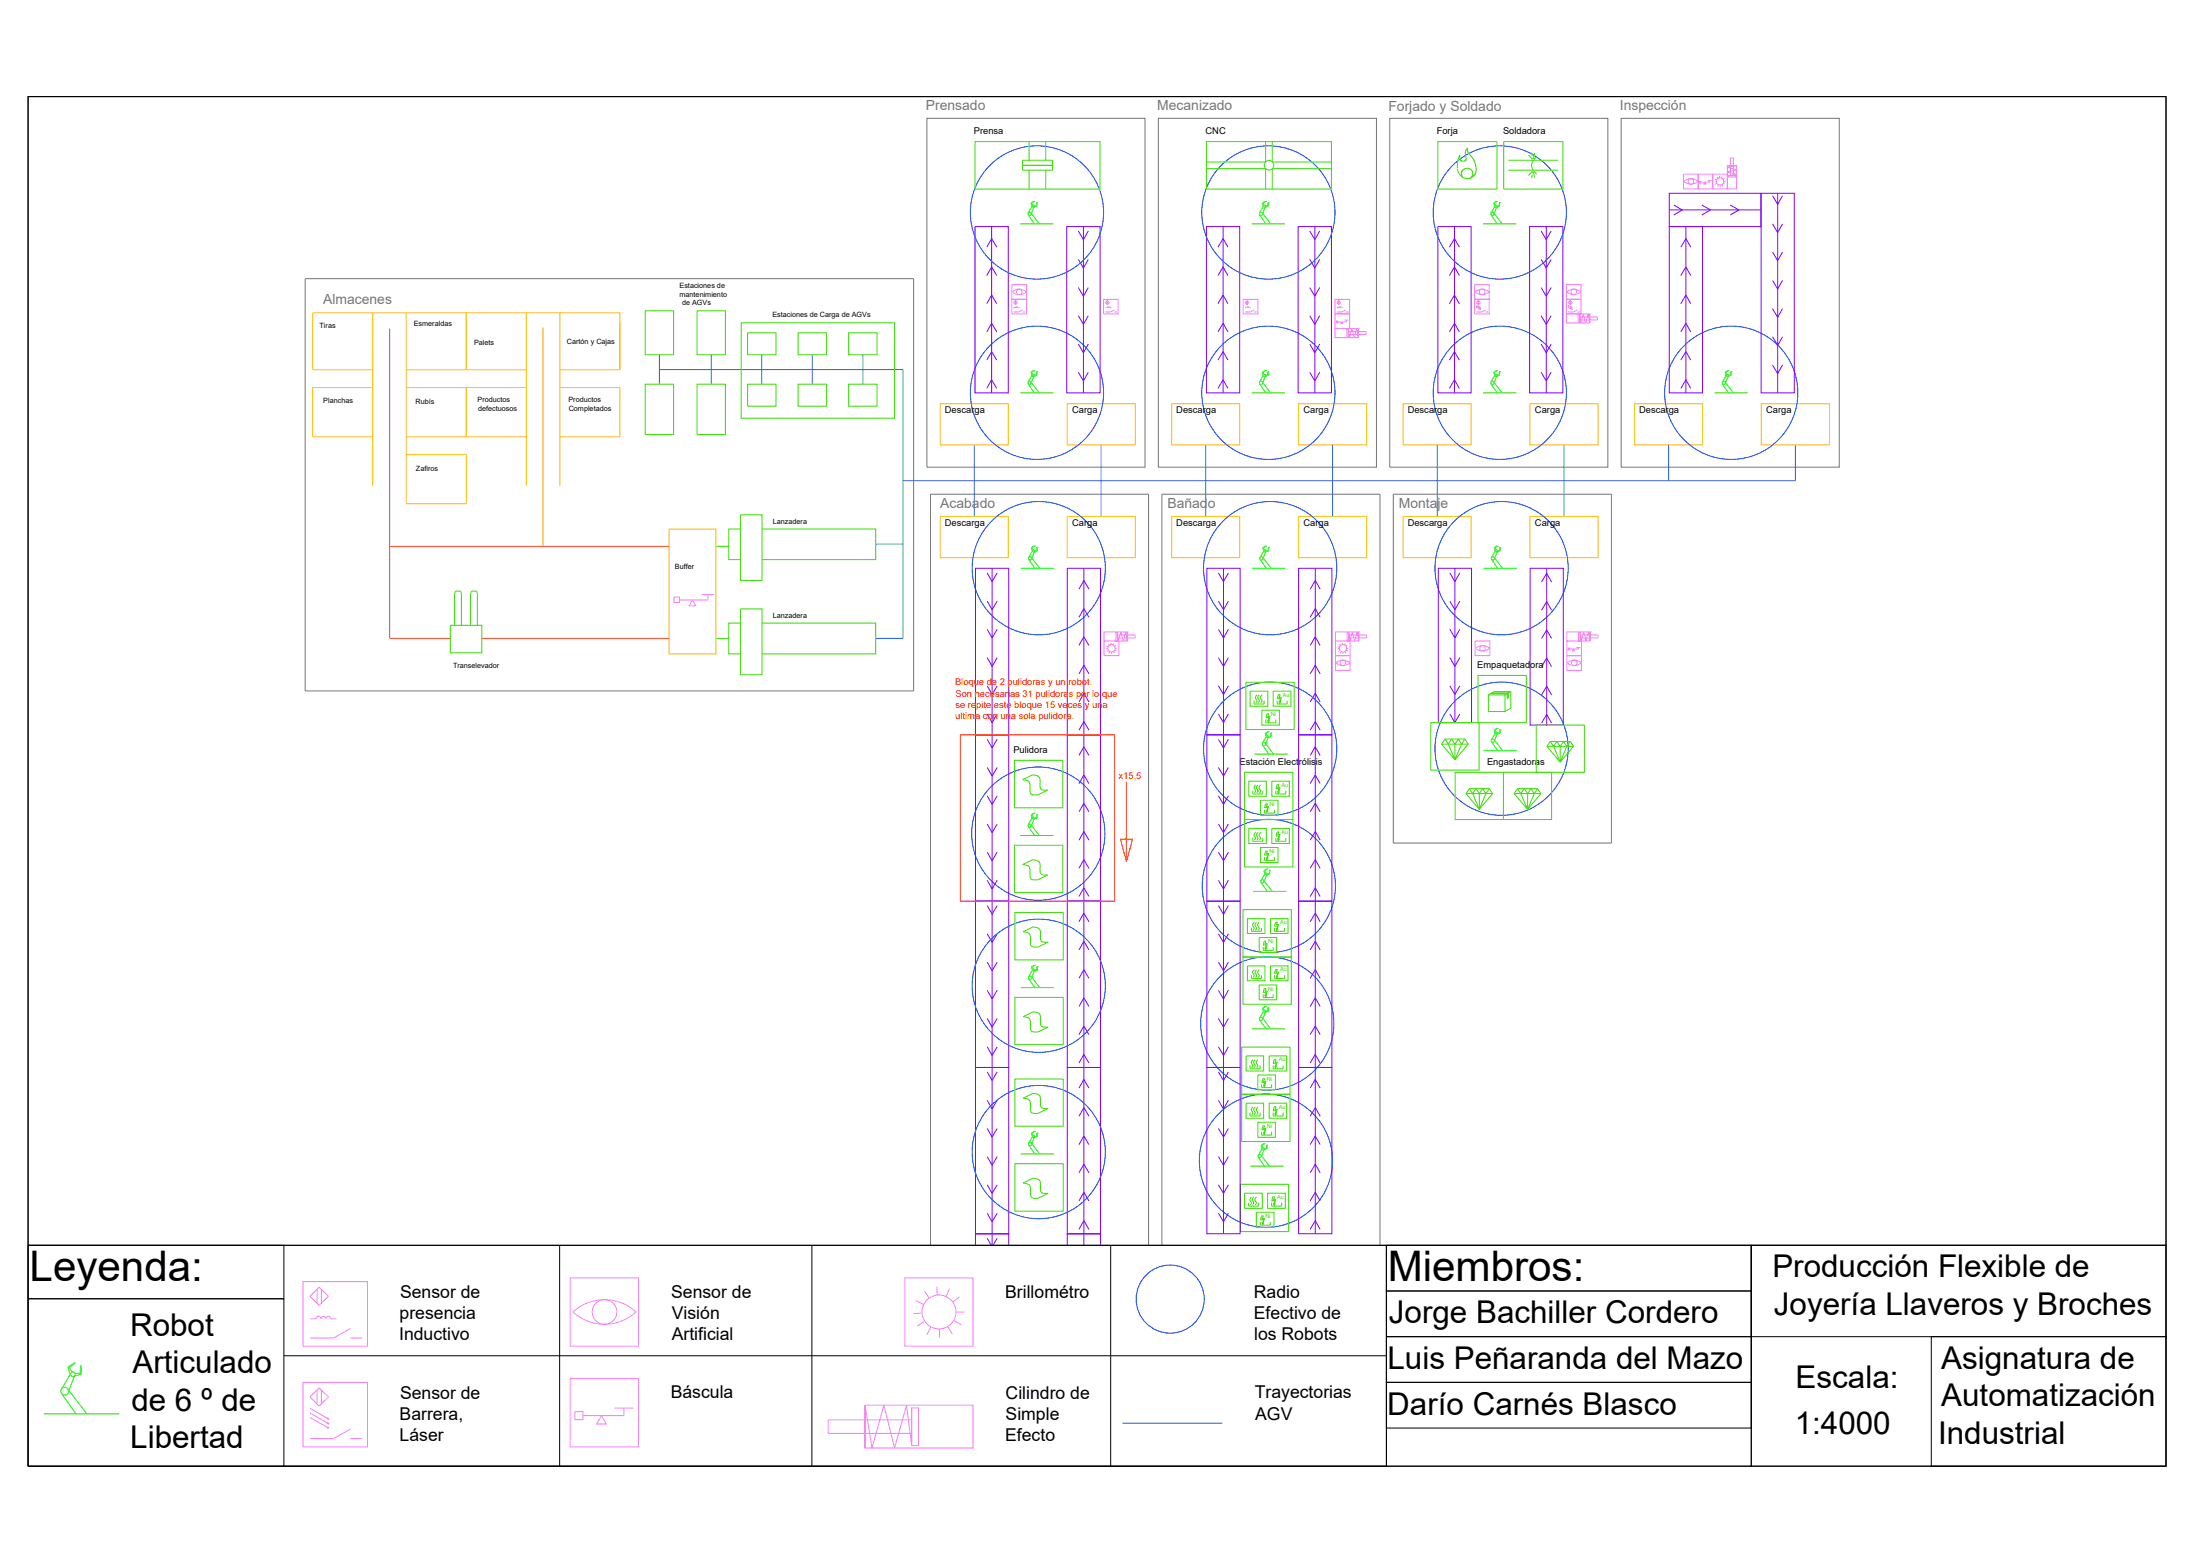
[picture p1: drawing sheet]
<svg xmlns="http://www.w3.org/2000/svg" width="420mm" height="297mm" viewBox="0 0 420 297" stroke-linecap="round" stroke-linejoin="round" font-family="sans-serif">
<!-- layer: Almacenaje -->
<g fill="none" stroke="#ffbf00" stroke-width=".19">
<path d="M71.2 59.7v33M77.6 59.7v36.5h11.5v-9.4h-11.5M100.5 59.7h6.4v14.3M106.9 59.7h11.5v10.9M71.2 70.6h-11.5v-10.9h29.4v10.9v-10.9h11.4v14.3M71.2 74h-11.5v9.4h11.5M77.6 70.6h22.9M77.6 74h22.9M89.1 74v9.4M100.5 74v18.7M106.9 70.6h11.5M106.9 74h11.5v9.4h-11.5"/>
<path d="M106.9 74v18.7M118.4 61.7v8.9M179.6 77.1h13v7.8h-13zM203.8 77.1h13v7.8h-13zM223.8 77.1h13v7.8h-13zM248 77.1h13v7.8h-13zM268 77.1h13v7.8h-13zM292.2 77.1h13v7.8h-13zM312.2 77.1h12.9v7.8h-12.9zM336.4 77.1h13v7.8h-13zM77.6 83.4h22.9M179.6 98.6h13v7.9h-13z"/>
<path d="M203.8 98.6h13v7.9h-13zM223.8 98.6h13v7.9h-13zM248 98.6h13v7.9h-13zM268 98.6h13v7.9h-13zM292.2 98.6h13v7.9h-13zM127.8 101h8.9v23.8h-8.9z"/>
</g>
<!-- layer: TrayTRANS -->
<path d="M74.4 62.7v59.2h11.6M103.7 62.5v41.8M74.4 104.3h53.4M92 121.9h35.8" fill="none" stroke="#ff3f00" stroke-width=".19"/>
<!-- layer: Maquina -->
<g fill="none" stroke="#37dd00" stroke-width=".19">
<path d="M186.2 27h23.9v9.1h-23.9zM195.3 31.6h5.7M195.3 30.6h5.7v1.9h-5.7zM196.5 27v3.6M196.5 32.5v3.6M199.7 27v3.6M199.7 32.5v3.6M230.4 27h23.9v9.1h-23.9zM230.4 32.2h11.3v3.9M241.7 27v3.9h-11.3M243 27v3.9h11.3M254.3 32.2h-11.3v3.9"/>
<path d="M274.6 27h11.3v9.1h-11.3zM278.3 32.2v-.5a4 4 0 0 1 .5-2.1v.3a.64 .64 0 0 0 .4 .8 .64 .64 0 0 0 .8-.5l-.1-.5a1.31 1.31 0 0 1 .4-1.5v.7l1.2 1.6 .4 1.7-.1 1-.4 .4-.7 .5M278.4 32.2a1.93 1.93 0 0 0 1 1.6M279.3 32.6l.7-.5 .8 .2 .4 .6v.7a1.25 1.25 0 0 1-1.9 .3l-.2-.7zM287.2 27h11.3v9.1h-11.3zM288.1 30.6h9.5M288.1 32.5h9.5M291.9 29.6l.7 .7M292.5 29.1l.1 .7M292.6 32.8l-.7 .7M292.6 33.3l-.1 .7M292.7 30.1l.1 .4"/>
<path d="M292.8 32.7l-.1 .3M292.8 30.6l-.3 .7v.4l.3 .8M292.8 32.8l.3 1.1M293 32.7l.5 .6M293.1 29.2l-.3 1.2M293.5 29.9l-.5 .5M123.2 59.3h5.4v8.4h-5.4zM133.1 59.3h5.4v8.4h-5.4zM123.2 73.3h5.4v9.7h-5.4zM133.1 73.3h5.4v9.7h-5.4zM141.5 61.6h29.3v18.2h-29.3zM142.8 63.5h5.4v4.2h-5.4z"/>
<path d="M142.8 73.3h5.4v4.2h-5.4zM152.4 63.5h5.4v4.2h-5.4zM152.4 73.3h5.4v4.2h-5.4zM162.1 63.5h5.4v4.2h-5.4zM162.1 73.3h5.4v4.2h-5.4zM141.4 98.3h4.1v12.5h-4.1zM86 119.4h6v5.2h-6zM86.8 119.4v-6.1l.2-.5h1l.1 .5v6.1M89.9 119.4v-6.1l.2-.5h.9l.2 .5v6.1M136.7 104.3h2.5M141.4 101h-2.2v5.8h2.2M141.4 118.9h-2.2v5.9h2.2"/>
<path d="M141.4 116.2h4.1v12.6h-4.1zM145.5 101h21.7v5.8h-21.7M145.5 118.9h21.7v5.9h-21.7M136.7 121.9h2.5M237.9 130.2h9.3v9.1h-9.3zM238.7 131.9h3.4v2.9h-3.4zM239.5 133.8v.6h1.9v-.6M240.1 132.7a.62 .62 0 0 0 0 1l-.3 .4M240.5 132.7a.65 .65 0 0 0 0 1.1l-.2 .3M241 135.6h3.3v2.8h-3.3zM241 132.7a.65 .65 0 0 0 0 1.1l-.2 .3M241.8 137.4v.6h1.9v-.6"/>
<path d="M242 136.3h.3l-.2 .5 .5-.1-.3 1 .1-.1-.2 .3-.1-.4 .1 .1 .1-.7-.5 .1zM243.1 131.9h3.4v2.9h-3.4zM243.9 133.8v.6h1.9v-.6M244.1 132.6h.4l-.3 .6 .5-.1-.2 .9 .1-.1-.2 .4-.1-.5 .1 .2 .1-.7-.5 .1zM273.2 138h9.3v9h-9.3zM282.3 128.9h9.2v9.1h-9.2zM284.3 132.7h3.1v3.1h-3.1zM284.9 132.3h3.2v1l-.2 .1v-1h-3.2M288.5 132v3.2l-1.1 .6M288.5 132l-1.1 .7M288.5 132h-3.1l-1.1 .7M293.4 138.4h9.2v9h-9.2z"/>
<path d="M193.7 145.1h9.3v9.1h-9.3zM195.3 148.8l2-.9a1.26 1.26 0 0 1 1.3 .8l.1 .4a1.45 1.45 0 0 0 .3 1.7h1.1l-1.9 1a1.29 1.29 0 0 1-1.4-.3l-.1-.7a1.78 1.78 0 0 0-.3-1.7zM237.7 147.4h9.2v9h-9.2zM237.7 156.4h9.2v9.1h-9.2zM238.5 149.1h3.3v2.9h-3.3zM238.5 158.1h3.3v2.9h-3.3zM239.3 150.9v.7h1.9v-.7M239.3 160v.6h1.9v-.6M239.8 149.8a.62 .62 0 0 0 0 1.1l-.2 .4M239.8 158.9a.7 .7 0 0 0 0 1.1l-.2 .3M240.3 149.8l-.2 .1a.78 .78 0 0 0 .2 1.1l-.3 .3M240.3 158.9a.65 .65 0 0 0 0 1.1l-.3 .3"/>
<path d="M240.7 152.8h3.4v2.8h-3.4zM240.8 149.8l-.1 .1a.68 .68 0 0 0 .1 1.1l-.3 .3M240.8 158.9a.65 .65 0 0 0 0 1.1l-.3 .3M241.5 154.6v.6h1.9v-.6M241.7 153.4h.3l-.2 .6 .5-.1-.3 .9h.2l-.3 .3-.1-.4 .2 .1 .1-.7-.6 .1zM242.9 149.1h3.3v2.9h-3.3zM242.9 158.1h3.3v2.9h-3.3zM243.7 150.9v.7h1.9v-.7M243.7 160v.6h1.9v-.6M243.9 149.8h.3l-.2 .6 .5-.1-.3 .9h.1l-.2 .3-.1-.5 .1 .2 .1-.7-.5 .1zM243.9 158.8h.3l-.2 .6 .5-.1-.3 1 .1-.1-.2 .3-.1-.5 .1 .2 .1-.7-.5 .1zM275.3 142.1l2.6 2.9"/>
<path d="M275.3 142.1h5.1M276 141.1l.6 1M276 141.1l-.7 1M276 141.1h3.8M276.6 142.1l1.3 2.9M276.6 142.1l.6-1 .7 1M277.9 142.1v2.9M277.9 142.1l.6-1 .6 1M277.9 147.4h9.2v9h-9.2zM279.1 142.1l-1.2 2.9M279.8 141.1l.6 1M279.8 141.1l-.7 1"/>
<path d="M280 151.5h5.1M280 151.5l2.5 3M280.4 142.1l-2.5 2.9M280.6 150.6h3.8M280.6 150.6l.6 .9M280.6 150.6l-.6 .9M281.2 151.5l1.3 3M281.2 151.5l.7-.9 .6 .9M282.5 151.5v3M282.5 151.5l.7-.9 .6 .9M283.8 151.5l-1.3 3M284.4 150.6l.7 .9"/>
<path d="M284.4 150.6l-.6 .9M285.1 151.5l-2.6 3M287.1 147.4h9.2v9h-9.2zM289.2 151.5l2.5 3M289.2 151.5h5.1M289.8 150.6l.6 .9M289.8 150.6l-.6 .9M289.8 150.6h3.9M290.4 151.5l1.3 3M290.4 151.5l.7-.9 .6 .9M291.7 151.5v3M291.7 151.5l.7-.9 .6 .9"/>
<path d="M293 151.5l-1.3 3M293.7 150.6l.6 .9M293.7 150.6l-.7 .9M294.3 151.5l-2.6 3M295.4 142.5l2.6 3M295.4 142.5h5.1M296.1 141.5l.6 1M296.1 141.5l-.7 1M296.1 141.5h3.8M296.7 142.5l1.3 3M296.7 142.5l.6-1 .7 1M298 142.5v3"/>
<path d="M298 142.5l.6-1 .6 1M299.2 142.5l-1.2 3M299.9 141.5l.6 1M299.9 141.5l-.7 1M300.5 142.5l-2.5 3M193.7 161.4h9.3v9h-9.3zM193.8 174.2h9.3v9h-9.3zM195.3 165l2-.9a1.15 1.15 0 0 1 1.4 1.3 1.68 1.68 0 0 0 .3 1.5l1.1 .1-1.9 1a1.3 1.3 0 0 1-1.4-.4l-.1-.6a1.69 1.69 0 0 0-.4-1.7zM195.4 177.9l1.9-1a1.22 1.22 0 0 1 1.4 1v.3a1.44 1.44 0 0 0 .3 1.6l1.2 .1-2 .9a1.09 1.09 0 0 1-1.4-.5v-.4a2.03 2.03 0 0 0-.3-1.7zM237.4 173.6h9.2v9.1h-9.2zM238.2 175.4h3.4v2.8h-3.4zM239 177.2v.6h1.9v-.6"/>
<path d="M239.6 176.1a.7 .7 0 0 0 0 1.1l-.3 .4M240 176.1a.62 .62 0 0 0 0 1l-.2 .5M240.5 179h3.3v2.8h-3.3zM240.5 176.1a.62 .62 0 0 0 0 1l-.2 .5M240.7 161.8h3.4v2.9h-3.4zM241.5 179.6h.3l-.2 .6 .4-.1-.2 1 .1-.1-.2 .3-.1-.4 .1 .1 .1-.7-.6 .2zM241.5 163.6v.6h1.9v-.6M241.7 162.5h.3l-.2 .5 .5-.1-.3 1 .2-.1-.3 .4-.1-.5 .2 .2 .1-.8-.6 .2zM242.6 175.4h3.4v2.8h-3.4zM243.4 177.2v.6h1.9v-.6M243.6 176.1h.4l-.3 .5 .5-.1-.3 .9h.2l-.3 .3-.1-.5 .1 .2 .2-.7-.6 .1zM193.8 190.4h9.3v9h-9.3z"/>
<path d="M195.4 194.1l1.9-.9a1.14 1.14 0 0 1 1.4 .9v.3a1.53 1.53 0 0 0 .3 1.6l1.2 .1-2 .9a1.09 1.09 0 0 1-1.4-.5v-.4a1.69 1.69 0 0 0-.4-1.8zM237.1 199.9h9.3v9h-9.3zM237.4 182.7h9.2v9h-9.2zM238.2 184.4h3.4v2.8h-3.4zM239 186.2v.6h1.9v-.6M239.6 185.1a.7 .7 0 0 0 0 1.2l-.3 .3M240 185.1a.62 .62 0 0 0 0 1.1l-.2 .4M240.5 188h3.3v2.9h-3.3zM240.5 185.1a.62 .62 0 0 0 0 1.1l-.2 .4M241.2 180.8v.6h1.9v-.6M241.2 189.8v.6h1.9v-.6M241.5 188.7h.3l-.2 .5h.4l-.2 .9 .1-.1-.2 .4-.1-.5 .1 .2 .1-.7-.6 .1z"/>
<path d="M242.6 184.4h3.4v2.8h-3.4zM243.4 186.2v.6h1.9v-.6M243.6 185.1h.4l-.3 .5 .5-.1-.3 1 .2-.1-.3 .3-.1-.4 .1 .1 .2-.7-.6 .1zM193.8 206h9.3v9h-9.3zM195.4 209.6l1.9-.9a1.2 1.2 0 0 1 1.4 1.6 .9 .9 0 0 0 .6 1.3h.9l-2 .9a1.09 1.09 0 0 1-1.4-.4v-.5a1.66 1.66 0 0 0-.4-1.7zM237.1 208.9h9.3v9h-9.3zM238 201.6h3.3v2.9h-3.3zM238 210.6h3.3v2.9h-3.3zM238.7 203.4v.6h2v-.6M238.7 212.4v.6h2v-.6M239.3 202.3a.6 .6 0 0 0 0 1.1l-.3 .4M239.3 211.3a.65 .65 0 0 0 0 1.2l-.3 .3"/>
<path d="M239.7 202.3a.7 .7 0 0 0 0 1.1l-.2 .4M239.7 211.3a.7 .7 0 0 0 0 1.2l-.2 .3M240.2 205.2h3.4v2.9h-3.4zM240.2 202.3a.7 .7 0 0 0 0 1.1l-.2 .4M240.2 214.2h3.4v2.9h-3.4zM240.2 211.3a.7 .7 0 0 0 0 1.2l-.2 .3M240.9 207v.6h2v-.6M240.9 216.1v.6h2v-.6M241.2 205.9h.3l-.2 .5h.5l-.3 .9 .1-.1-.2 .3-.1-.4 .1 .1 .1-.6-.5 .1zM241.2 214.9h.3l-.2 .6 .5-.1-.4 1.2-.1-.5 .1 .2 .1-.7-.5 .1zM242.4 201.6h3.3v2.9h-3.3zM242.4 210.6h3.3v2.9h-3.3z"/>
<path d="M243.1 203.4v.6h2v-.6M243.1 212.4v.6h2v-.6M243.4 202.3h.3l-.2 .5 .5-.1-.3 1 .1-.1-.2 .3-.1-.4 .1 .1 .1-.7-.6 .1zM243.4 211.3h.3l-.2 .5 .5-.1-.3 1 .1-.1-.2 .4-.1-.5 .1 .2 .1-.8-.6 .2zM193.8 222.2h9.3v9h-9.3zM195.4 225.8l1.9-.9a1.25 1.25 0 0 1 1.4 .8v.9a.9 .9 0 0 0 .6 1.2h.9l-2 1a1.09 1.09 0 0 1-1.4-.5v-.2a2.67 2.67 0 0 0-.2-1.9l-.4-.2zM236.9 226.1h9.2v9h-9.2zM237.7 227.8h3.4v2.9h-3.4zM238.4 229.6v.6h2v-.6M239 228.5a.62 .62 0 0 0 0 1.1l-.2 .4M239.5 228.5a.74 .74 0 0 0 0 1.2l-.3 .3M239.9 231.4h3.4v2.9h-3.4z"/>
<path d="M240 228.5a.74 .74 0 0 0 0 1.2l-.3 .3M240.7 233.2v.7h1.9v-.7M240.9 232.1h.4l-.3 .5h.5l-.3 .9h.2l-.2 .3-.1-.5 .1 .2 .1-.7-.6 .1zM242.1 227.8h3.4v2.9h-3.4zM242.9 229.6v.6h1.9v-.6M243.1 228.5h.3l-.2 .5 .5-.1-.3 1 .1-.1-.2 .4-.1-.5 .1 .2 .1-.8-.5 .2z"/>
<circle cx="242.4" cy="31.5" r=".91"/>
</g>
<!-- layer: TrayectAGV -->
<path d="M125.9 70.6h46.6v51.3h-5.3M125.9 67.7v5.6M135.8 67.7v5.6M145.5 67.7v5.6M155.1 67.7v5.6M164.8 67.7v5.6M167.2 103.9h5.3" fill="none" stroke="#00bfff" stroke-width=".19"/>
<!-- layer: Sensores -->
<g fill="none" stroke="#ff7fff" stroke-width=".19">
<path d="M321.5 33.3h2.8v2.8h-2.8zM321.6 34.6a1.93 1.93 0 0 1 2.6 0M321.6 34.7a1.93 1.93 0 0 0 2.6 0M324.3 33.3h2.8v2.8h-2.8zM324.5 34.6h.3v.4h-.3zM325.6 34.8l.2 .3h-.4zM326.1 34.4h.8M326.5 34.4v.4h-1.7M327.1 33.3h2.8v2.8h-2.8zM327.4 34.7h.4M327.6 34.2l.3 .2M327.9 35l-.3 .2"/>
<path d="M327.9 33.8l.2 .3M328.2 35.2l-.2 .4M328.4 33.6l.1 .3M328.5 35.3v.4M328.9 35.2l.1 .3M328.9 33.7l-.1 .3M329.1 35l.3 .2M329.2 34.7h.4M329.3 34l-.2 .2M329.9 31.6h1.8v4.5h-1.8zM329.9 31.6h.1M329.9 31.6h1.8h-1.8"/>
<path d="M330 33.5h1.5v.3h-1.5zM330.5 33.5v-3.4h.5v3.4M331.7 31.6l-1.8 .3 1.8 .5-1.8 .4 1.8 .5-1.7 .2h1.5M193.2 57.1h2.9v2.8h-2.9zM193.2 54.3h2.9v2.8h-2.9zM193.3 55.7a1.93 1.93 0 0 1 2.7 0 1.84 1.84 0 0 1-2.7 0zM193.6 58.7l.3-.1 .8 .1M193.9 57.4v.7M194 57.3l.3 .5-.3 .4-.4-.4zM194 57.4v.7M195.3 59.2l-.7 .3h-1M195.3 59.5h.5"/>
<path d="M210.8 57.1h2.8v2.8h-2.8zM211.1 58.7l.4-.1 .7 .1M211.4 57.4v.7M211.5 57.3l.4 .5-.4 .4-.4-.4zM211.6 57.4v.7M212.8 59.2l-.7 .3h-1M212.8 59.5h.5M237.4 57.1h2.8v2.8h-2.8zM237.8 58.7l.3-.1 .8 .1M238.1 57.4v.7M238.2 57.3l.3 .5-.3 .4-.4-.4zM238.2 57.4v.7"/>
<path d="M239.5 59.2l-.7 .3h-1M239.5 59.5h.5M255 57.1h2.8v2.8h-2.8zM255 59.9h2.8v2.8h-2.8zM255.3 58.7l.4-.1 .7 .1M255.6 57.4v.7M255.7 57.3l.4 .5-.4 .4-.4-.4zM255.8 57.4v.7M257 59.2l-.7 .3h-1M257 59.5h.5M281.6 57.1h2.8v2.8h-2.8zM281.6 54.3h2.8v2.8h-2.8z"/>
<path d="M281.7 55.7a1.93 1.93 0 0 1 2.7 0 1.84 1.84 0 0 1-2.7 0zM281.9 57.8l.4-.5 .4 .5-.4 .4zM281.9 58.2l.8 .5M281.9 58.4l.8 .5M281.9 58.7l.8 .4M282.3 57.4v.7M282.4 57.4v.7M282.7 58.7h.1M282.7 58.9h.1M282.7 59v.1M282.7 59.1h.1M283.7 59.2l-.7 .3h-1"/>
<path d="M283.7 59.5h.5M299.2 57.1h2.7v2.8h-2.7zM299.2 54.3h2.7v2.8h-2.7zM299.2 59.9h4.4v1.8h-4.4zM299.3 55.7a1.93 1.93 0 0 1 2.6 0 1.84 1.84 0 0 1-2.6 0zM299.5 57.8l.4-.5 .4 .5-.4 .4zM299.5 58.2l.7 .5M299.5 58.4l.7 .5M299.5 58.7l.7 .4M299.8 57.4v.7M300 57.4v.7M300.2 58.9h.1"/>
<path d="M300.2 58.7h.1M300.2 59v.1M300.2 59.1h.1M301.2 59.2l-.7 .3h-1M301.2 59.5h.5M303.6 59.9h.1M303.6 59.9v1.8v-1.8M255 62.7h4.4v1.8h-4.4zM255.2 61.3h.3v.3h-.3zM256.3 61.5l.1 .3h-.3zM256.8 61.1h.7M257.2 61.1v.4h-1.7"/>
<path d="M257.2 62.8h.3v1.6h-.3zM257.5 63.3h3.4v.6h-3.4M257.5 64.4v-1.6l.2 1.7 .5-1.8 .4 1.8 .5-1.8 .3 1.8M259.4 62.7h.1M259.4 62.7v1.8v-1.8M301.4 60h.3v1.6h-.3zM301.7 60.5h3.4v.6h-3.4M301.7 61.6v-1.6l.2 1.7 .5-1.8 .4 1.8 .5-1.8 .3 1.8M128.7 114h1.1v1h-1.1zM132.2 114.5l.7 1.1h-1.3zM134 113.5h2.4M135.2 113.5v1h-5.4"/>
<path d="M210.8 122.4h2.9v2.8h-2.9zM210.8 120.6h4.5v1.8h-4.5zM211.3 123.3l.4 .2M211.6 123.8l-.4 .1M211.7 122.9l.2 .3M211.7 124.1l-.3 .3M211.9 124.4l-.1 .3M212.2 122.8v.3M212.3 124.5v.3M212.6 124.4l.2 .3M212.7 122.8l-.2 .3M212.9 124.1l.3 .2"/>
<path d="M213 123.8h.3M213.1 120.7h.3v1.6h-.3zM213.1 123.2l-.3 .1M213.4 121.2h3.4v.6h-3.4M213.4 122.3v-1.6l.2 1.7 .5-1.8 .4 1.8 .5-1.8 .3 1.8M215.3 120.6h.1M215.3 120.6v1.8v-1.8M255 122.4h2.8v2.8h-2.8zM255 125.2h2.8v2.8h-2.8zM255 120.6h4.5v1.8h-4.5zM255.2 126.5a1.93 1.93 0 0 1 2.6 0M255.2 126.6a1.93 1.93 0 0 0 2.6 0"/>
<path d="M255.5 123.3l.3 .2M255.8 123.8l-.4 .1M255.8 124.1l-.2 .3M255.8 122.9l.3 .3M256.1 124.4l-.1 .3M256.4 122.8v.3M256.5 124.5v.3M256.8 124.4l.2 .3M256.9 122.8l-.2 .3M257.1 124.1l.3 .2M257.2 123.8h.3M257.3 120.7h.3v1.6h-.3z"/>
<path d="M257.3 123.2l-.3 .1M257.6 121.2h3.4v.6h-3.4M257.6 122.3v-1.6l.2 1.7 .5-1.8 .4 1.8 .5-1.8 .3 1.8M259.5 120.6h.1M259.5 120.6v1.8v-1.8M281.7 122.4h2.8v2.8h-2.8zM281.8 123.7a1.93 1.93 0 0 1 2.6 0M281.8 123.8a1.93 1.93 0 0 0 2.6 0M299.2 125.2h2.8v2.8h-2.8zM299.2 122.4h2.8v2.8h-2.8zM299.2 120.6h4.5v1.8h-4.5zM299.3 126.5a1.93 1.93 0 0 1 2.7 0"/>
<path d="M299.3 126.6a1.93 1.93 0 0 0 2.7 0M299.5 123.7h.3v.4h-.3zM300.6 123.9l.1 .3h-.4zM301.1 123.6h.7M301.4 123.6v.3h-1.6M301.5 120.7h.3v1.6h-.3zM301.8 121.2h3.4v.6h-3.4M301.8 122.3v-1.6l.2 1.7 .5-1.8 .4 1.8 .5-1.8 .3 1.8M303.7 120.6h.1M303.7 120.6v1.8v-1.8M57.9 244.7h12.3v12.3h-12.3zM59.2 247.5l1.7-1.8 1.8 1.8-1.8 1.7z"/>
<path d="M59.3 251.7h1.1M60.4 251.7a.47 .47 0 0 1 .5-.4 .47 .47 0 0 1 .4 .4 .44 .44 0 0 1 .5-.4 .44 .44 0 0 1 .4 .4M60.6 246.1v2.7M61.4 246.1v2.7M62.3 251.7a.44 .44 0 0 1 .4-.4 .44 .44 0 0 1 .4 .4M63.1 251.7h1.1M66.9 253.6l-3.2 1.8h-4.4M66.9 255.4h2.2M108.9 244h13v13h-13zM109.4 250.5a8.9 8.9 0 0 1 12.1 0M109.4 250.4a8.9 8.9 0 0 0 12.1 0M172.8 244h13v13h-13z"/>
<path d="M174.9 248.3l1.5 .7M176.1 250.7l-1.7 .1M176.6 252.3l-1.4 .8M176.6 246.5l.8 1.3M177.8 253.4l-.8 1.4M178.9 245.6l.1 1.6M179.4 253.7v1.7M181 253.3l.8 1.4M181.3 246l-.6 1.5M182.1 252.1l1.5 .8M182.6 250.5h1.6M183.2 247.6l-1.3 1"/>
<path d="M57.9 263.9h12.3v12.3h-12.3zM59.2 266.7l1.7-1.7 1.8 1.7-1.8 1.7zM59.2 268.8l3.3 1.9M59.2 269.7l3.3 1.9M59.2 270.6l3.3 1.9M60.6 265.3v2.7M61.4 265.3v2.7M62.6 270.7l.3 .3-.5-.2zM62.6 271.6l.3 .3-.5-.2zM62.6 272.4l.3 .3-.5-.1zM66.9 272.8l-3.2 1.8h-4.4M66.9 274.6h2.2"/>
<path d="M108.9 263.2h13v13h-13zM109.8 269.5h1.5v1.5h-1.5zM114.9 270.2l.9 1.7h-1.9zM117.4 268.8h3.6M119.2 268.8v1.4h-7.9M165.2 268.3h20.6v8.1h-20.6zM165.2 276.4h.1M165.2 276.4v-8.1v8.1M165.2 268.3l1.3 8.1 2.3-8.1 2 8.1 2.3-8.1 1 7.7v-7.2M174.1 268.8h1.3v7.2h-1.3zM174.1 271h-15.9v2.6h15.9"/>
<circle cx="322.9" cy="34.6" r=".53"/>
<circle cx="328.5" cy="34.6" r=".7"/>
<circle cx="194.7" cy="55.7" r=".53"/>
<circle cx="283" cy="55.7" r=".53"/>
<circle cx="300.6" cy="55.7" r=".53"/>
<circle cx="212.3" cy="123.7" r=".7"/>
<circle cx="256.5" cy="126.5" r=".53"/>
<circle cx="256.5" cy="123.7" r=".7"/>
<circle cx="283.1" cy="123.7" r=".53"/>
<circle cx="300.7" cy="126.5" r=".53"/>
<circle cx="115.4" cy="250.5" r="2.35"/>
<circle cx="179.3" cy="250.5" r="3.2"/>
</g>
<!-- layer: Celdas -->
<path d="M177 22.6h41.7v66.6h-41.7zM221.2 22.6h41.7v66.6h-41.7zM265.4 22.6h41.7v66.6h-41.7zM309.6 22.6h41.7v66.6h-41.7zM58.3 53.2h116.2v78.7h-116.2zM266.1 94.3h41.6v66.6h-41.6zM177.7 237.7v-143.4h41.7v143.4M221.9 237.7v-143.4h41.7v143.4" fill="none" stroke="#767676" stroke-width=".19"/>
<!-- layer: Robots -->
<g fill="none" stroke="#0f0" stroke-width=".19">
<path d="M196.9 38.8l.2 .6M196.9 38.8h.1M197 38.8l.3 .4M197.1 39.4l-.8 1.3M197.4 39.6h.1M197.4 39.6l-.4 1.2M197.4 38.4l-.5 .4M197.5 38.5h.1M197.5 38.5l-.5 .3M197.9 38.7v.6M197.9 39.3l.1 .1M197.9 39.3l-.4 .1"/>
<path d="M198 38.7h.1M198 38.7v.7M198 39.4l-.6 .2M241.1 38.8l.2 .6M241.1 38.8h.1M241.2 38.8l.3 .4M241.3 39.4l-.8 1.3M241.6 39.6h.1M241.6 39.6l-.4 1.2M241.6 38.4l-.5 .4M241.7 38.5h.1M241.7 38.5l-.5 .3"/>
<path d="M242.1 38.7v.6M242.1 39.3l.1 .1M242.1 39.3l-.4 .1M242.2 38.7h.1M242.2 38.7v.7M242.2 39.4l-.6 .2M285.3 38.8l.2 .6M285.3 38.8h.1M285.4 38.8l.2 .4M285.5 39.4l-.8 1.3M285.8 39.6h.1M285.8 38.5h.1"/>
<path d="M285.8 39.6l-.4 1.2M285.8 38.4l-.5 .4M285.9 38.5l-.5 .3M286.3 38.7v.6M286.3 39.3l.1 .1M286.3 39.3l-.4 .1M286.4 38.7h.1M286.4 38.7v.7M286.4 39.4l-.6 .2M194.8 42.7h6.4M196.4 41l1.2 1.7M196.9 40.6l1.6 2.1"/>
<path d="M239 42.7h6.4M240.6 41l1.2 1.7M241.1 40.6l1.6 2.1M283.2 42.7h6.4M284.8 41l1.1 1.7M285.3 40.6l1.6 2.1M194.8 75h6.4M196.4 73.3l1.2 1.7M196.9 72.9l1.6 2.1M196.9 71.1l.2 .6M196.9 71.1h.1M197 71.1l.3 .4"/>
<path d="M197.1 71.7l-.8 1.3M197.4 71.9h.1M197.4 71.9l-.4 1.2M197.4 70.7l-.5 .4M197.5 70.7h.1M197.5 70.8l-.5 .3M197.9 71.6l.1 .1M197.9 71.6h-.4M197.9 71v.6M198 71h.1M198 71.7l-.6 .2M198 71v.7"/>
<path d="M239 75h6.4M240.6 73.3l1.2 1.7M241.1 72.9l1.6 2.1M241.1 71.1l.2 .6M241.1 71.1h.1M241.2 71.1l.3 .4M241.3 71.7l-.8 1.3M241.6 71.9h.1M241.6 71.9l-.4 1.2M241.6 70.7l-.5 .4M241.7 70.7h.1M241.7 70.8l-.5 .3"/>
<path d="M242.1 71.6l.1 .1M242.1 71.6h-.4M242.1 71v.6M242.2 71h.1M242.2 71v.7M242.2 71.7l-.6 .2M283.2 75h6.4M284.8 73.3l1.1 1.7M285.3 72.9l1.6 2.1M285.3 71.1l.2 .6M285.3 71.1h.1M285.4 71.1l.2 .4"/>
<path d="M285.5 71.7l-.8 1.3M285.8 71.9h.1M285.8 70.7h.1M285.8 71.9l-.4 1.2M285.8 70.7l-.5 .4M285.9 70.8l-.5 .3M286.3 71.6l.1 .1M286.3 71.6h-.4M286.3 71v.6M286.4 71h.1M286.4 71v.7M286.4 71.7l-.6 .2"/>
<path d="M327.4 75h6.4M328.9 73.3l1.2 1.7M329.4 72.9l1.7 2.1M329.5 71.1l.2 .6M329.5 71.1h.1M329.6 71.1l.2 .4M329.7 71.7l-.8 1.3M330 71.9h.1M330 70.7h.1M330 71.9l-.4 1.2M330 70.7l-.5 .4M330.1 70.8l-.5 .3"/>
<path d="M330.5 71.6l.1 .1M330.5 71.6h-.4M330.5 71v.6M330.6 71h.1M330.6 71v.7M330.6 71.7l-.6 .2M194.9 108.5h6.4M196.5 106.8l1.1 1.7M197 106.4l1.6 2.1M197 104.6l.2 .6M197 104.6h.1M197.1 104.6l.2 .4"/>
<path d="M197.2 105.2l-.8 1.3M197.5 105.4h.1M197.5 105.4l-.5 1.2M197.5 104.2l-.5 .4M197.6 104.3h.1M197.6 104.3l-.5 .3M198 104.5v.6M198 105.1h.1M198 105.1h-.4M198.1 104.5h.1M198.1 104.5v.6M198.1 105.1l-.6 .3"/>
<path d="M239.1 108.5h6.4M240.7 106.8l1.1 1.7M241.2 104.6h.1M241.2 106.4l1.6 2.1M241.2 104.6l.2 .6M241.3 104.6l.2 .4M241.4 105.2l-.8 1.3M241.7 105.4h.1M241.7 105.4l-.5 1.2M241.7 104.2l-.5 .4M241.8 104.3h.1M241.8 104.3l-.5 .3"/>
<path d="M242.2 105.1h.1M242.2 105.1h-.4M242.2 104.5v.6M242.3 104.5h.1M242.3 105.1l-.6 .3M242.3 104.5v.6M283.3 108.5h6.4M284.8 106.8l1.2 1.7M285.4 104.6h.1M285.4 106.4l1.6 2.1M285.4 104.6l.2 .6M285.5 104.6l.2 .4"/>
<path d="M285.6 105.2l-.8 1.3M285.9 105.4h.1M285.9 105.4l-.5 1.2M285.9 104.2l-.5 .4M285.9 104.3h.1M285.9 104.3l-.4 .3M286.4 105.1h.1M286.4 105.1h-.5M286.4 104.5v.6M286.5 104.5h.1M286.5 104.5v.6M286.5 105.1l-.6 .3"/>
<path d="M242.2 139.6l-.6 .4M242.2 139.7h.1M242.2 139.7l-.4 .4M242.7 139.9v.6M242.7 139.9h.1M242.7 139.9l.1 .7M285.4 139.3l.2 .7M285.4 139.3l.1 .1M285.5 139.4l.2 .4M285.6 140l-.8 1.3M285.9 139l-.5 .3M285.9 139.1h.1"/>
<path d="M285.9 139.1l-.4 .3M286.4 139.9h-.5M286.4 139.3v.6M286.4 139.9h.1M286.5 139.3h.1M286.5 139.3v.6M286.5 139.9l-.6 .3M194.8 159.5h6.4M196.4 157.8l1.2 1.7M196.9 157.4l1.6 2.1M196.9 155.6l.2 .6M196.9 155.6h.1"/>
<path d="M197 155.6l.3 .4M197.1 156.2l-.7 1.3M197.4 156.4h.1M197.5 155.2h.1M197.5 156.4l-.5 1.2M197.5 155.3l-.5 .3M197.5 155.2l-.6 .4M197.9 155.5v.6M197.9 156.1l.2 .1M197.9 156.1l-.4 .1M198 155.5h.1M198 155.5l.1 .7"/>
<path d="M198.1 156.2l-.7 .2M239.6 144h6.3M241.1 142.2l1.2 1.8M241.6 141.8l1.6 2.2M241.6 140l.2 .7M241.6 140l.2 .1M241.8 140.1l.2 .3M241.8 140.6l-.7 1.3M242.1 140.8h.1M242.2 140.8l-.5 1.2M242.7 140.5l.1 .1M242.7 140.5l-.5 .1"/>
<path d="M242.8 140.6l-.7 .2M283.3 143.3h6.4M284.8 141.6l1.2 1.7M285.4 141.2l1.6 2.1M285.9 140.2h.1M285.9 140.2l-.5 1.1M239.3 170.2h6.4M240.8 168.5l1.2 1.7M241.3 168.1l1.7 2.1M241.4 166.2l.2 .7M241.4 166.2l.1 .1M241.5 166.3l.2 .4"/>
<path d="M241.6 166.8l-.8 1.3M241.9 167h.1M241.9 165.9h.1M241.9 167l-.4 1.2M241.9 165.9l-.5 .3M242 165.9l-.5 .4M242.4 166.1h.1M242.4 166.7l.1 .1M242.4 166.7l-.4 .1M242.4 166.1v.6M242.5 166.1v.7M242.5 166.8l-.6 .2"/>
<path d="M194.9 188.5h6.4M196.5 186.8l1.1 1.7M197 186.5l1.6 2M197 184.6l.2 .7M197 184.6h.1M197.1 184.6l.2 .5M197.2 185.2l-.8 1.3M197.5 185.4h.1M197.5 185.4l-.5 1.2M197.5 184.3l-.5 .3M197.6 184.3h.1M197.6 184.3l-.5 .3"/>
<path d="M198 184.5v.6M198 185.1l.1 .1M198 185.1l-.4 .1M198.1 184.5h.1M198.1 184.5v.7M198.1 185.2l-.6 .2M239.1 196.4h6.3M240.6 194.7l1.2 1.7M241.1 194.3l1.6 2.1M241.1 192.5l.2 .6M241.1 192.5h.1M241.2 192.5l.3 .4"/>
<path d="M241.3 193.1l-.7 1.2M241.6 193.2h.1M241.7 192.1h.1M241.7 193.2l-.5 1.3M241.7 192.1l-.6 .4M241.7 192.1l-.5 .4M242.1 192.4v.5M242.1 192.9l.2 .1M242.1 192.9l-.4 .1M242.2 192.4h.1M242.2 192.4l.1 .6M242.3 193l-.7 .2"/>
<path d="M196.5 218.6l1.1 1.7M197 218.2l1.6 2.1M197 216.4l.2 .6M197 216.4h.1M197.1 216.4l.2 .4M197.2 217l-.8 1.3M197.5 217.2h.1M197.5 217.2l-.5 1.1M197.5 216l-.5 .4M197.6 216h.1M197.6 216.1l-.5 .3M198 216.3v.6"/>
<path d="M198 216.9h.1M198 216.9h-.4M198.1 216.3h.1M198.1 216.3v.6M198.1 216.9l-.6 .3M240.8 218.7l.3 .6M240.8 218.7h.1M240.9 218.7l.3 .4M241 219.3l-.7 1.2M241.3 219.5h.1M241.4 218.3l-.6 .4M241.4 218.3h.1"/>
<path d="M241.4 219.4l-.5 1.3M241.4 218.4l-.5 .3M241.9 219.2l.1 .1M241.9 219.2h-.5M241.9 218.6v.6M241.9 218.6h.1M242 218.6v.7M242 219.3l-.7 .2M194.9 220.3h6.4M238.8 222.6h6.3M240.3 220.9l1.2 1.7M240.8 220.5l1.6 2.1"/>
<path d="M8.4 269.9h14.4M11.8 266l2.7 3.9M12.9 265.2l3.7 4.7M13 261l.4 1.5M13 261l.2 .1M13.2 261.1l.6 .9M13.4 262.3l-1.7 2.9M14.1 262.7h.1M14.2 262.7l-1 2.8M14.2 260.2l-1.2 .8M14.2 260.1l.1 .1M14.3 260.3l-1.1 .8"/>
<path d="M15.4 262.1l.2 .2M15.4 262.1l-1.1 .1M15.5 260.8l.1 1.5M15.5 260.8h-.1v1.3M15.6 262.3l-1.5 .4"/>
<circle cx="197.3" cy="39.4" r=".19"/>
<circle cx="241.5" cy="39.4" r=".19"/>
<circle cx="285.7" cy="39.4" r=".19"/>
<circle cx="196.6" cy="40.8" r=".32"/>
<circle cx="240.8" cy="40.8" r=".32"/>
<circle cx="285" cy="40.8" r=".32"/>
<circle cx="196.6" cy="73.1" r=".32"/>
<circle cx="197.3" cy="71.7" r=".19"/>
<circle cx="240.8" cy="73.1" r=".32"/>
<circle cx="241.5" cy="71.7" r=".19"/>
<circle cx="285" cy="73.1" r=".32"/>
<circle cx="285.7" cy="71.7" r=".19"/>
<circle cx="329.2" cy="73.1" r=".32"/>
<circle cx="329.9" cy="71.7" r=".19"/>
<circle cx="196.7" cy="106.6" r=".32"/>
<circle cx="197.4" cy="105.2" r=".19"/>
<circle cx="240.9" cy="106.6" r=".32"/>
<circle cx="241.6" cy="105.2" r=".19"/>
<circle cx="285.1" cy="106.6" r=".32"/>
<circle cx="285.8" cy="105.2" r=".19"/>
<circle cx="285.8" cy="140" r=".19"/>
<circle cx="196.6" cy="157.6" r=".32"/>
<circle cx="197.3" cy="156.2" r=".19"/>
<circle cx="241.4" cy="142" r=".32"/>
<circle cx="242.1" cy="140.6" r=".19"/>
<circle cx="285.1" cy="141.4" r=".32"/>
<circle cx="241.1" cy="168.2" r=".32"/>
<circle cx="241.8" cy="166.8" r=".19"/>
<circle cx="196.7" cy="186.7" r=".32"/>
<circle cx="197.4" cy="185.2" r=".19"/>
<circle cx="240.8" cy="194.5" r=".32"/>
<circle cx="241.5" cy="193" r=".19"/>
<circle cx="196.7" cy="218.4" r=".32"/>
<circle cx="197.4" cy="217" r=".19"/>
<circle cx="241.3" cy="219.3" r=".19"/>
<circle cx="240.6" cy="220.7" r=".32"/>
<circle cx="12.4" cy="265.6" r=".74"/>
<circle cx="13.9" cy="262.3" r=".44"/>
</g>
<!-- layer: Radio -->
<g fill="none" stroke="#003fff" stroke-width=".19">
<circle cx="198" cy="40.6" r="12.7"/>
<circle cx="242.2" cy="40.6" r="12.7"/>
<circle cx="286.4" cy="40.6" r="12.7"/>
<circle cx="198" cy="75" r="12.7"/>
<circle cx="242.2" cy="75" r="12.7"/>
<circle cx="286.4" cy="75" r="12.7"/>
<circle cx="330.6" cy="75" r="12.7"/>
<circle cx="198.4" cy="108.5" r="12.7"/>
<circle cx="242.6" cy="108.5" r="12.7"/>
<circle cx="286.8" cy="108.5" r="12.7"/>
<circle cx="198.3" cy="159.1" r="12.7"/>
<circle cx="242.6" cy="142.9" r="12.7"/>
<circle cx="286.8" cy="142.9" r="12.7"/>
<circle cx="242.3" cy="169.1" r="12.7"/>
<circle cx="198.4" cy="188.2" r="12.7"/>
<circle cx="242" cy="195.4" r="12.7"/>
<circle cx="198.4" cy="219.9" r="12.7"/>
<circle cx="241.8" cy="221.6" r="12.7"/>
<circle cx="223.5" cy="248" r="6.5"/>
</g>
<!-- layer: Cintas -->
<g fill="none" stroke="#7f00ff" stroke-width=".19">
<path d="M318.8 36.9h17.5v6.4h-17.5zM319.6 39.1l1.7 1-1.7 .9M325 39.1l1.7 1-1.7 .9M330.4 39.1l1.7 1-1.7 .9M336.3 36.9h6.4v38.1h-6.4zM338.5 37.4l1 1.6 .9-1.6M339.5 36.9v38.1M186.2 43.3h6.4v31.7h-6.4zM188.5 58l.9-1.7 1 1.7M188.5 52.6l.9-1.6 1 1.6M188.5 47.2l.9-1.7 1 1.7M189.4 43.3v31.7"/>
<path d="M203.7 43.3h6.4v31.7h-6.4zM205.9 44.1l1 1.6 .9-1.6M205.9 49.5l1 1.7 .9-1.7M205.9 54.9l1 1.6 .9-1.6M206.9 43.3v31.7M230.4 43.3h6.4v31.7h-6.4zM232.6 58l1-1.7 .9 1.7M232.6 52.6l1-1.6 .9 1.6M232.6 47.2l1-1.7 .9 1.7M233.6 43.3v31.7M247.9 43.3h6.4v31.7h-6.4zM250.1 44.1l1 1.6 .9-1.6"/>
<path d="M250.1 49.5l1 1.7 .9-1.7M250.1 54.9l1 1.6 .9-1.6M251.1 43.3v31.7M274.6 43.3h6.4v31.7h-6.4zM276.8 58l1-1.7 .9 1.7M276.8 52.6l1-1.6 .9 1.6M276.8 47.2l1-1.7 .9 1.7M277.8 43.3v31.7M292.1 43.3h6.4v31.7h-6.4zM294.3 44.1l1 1.6 .9-1.6M294.3 49.5l1 1.7 .9-1.7M294.3 54.9l1 1.6 .9-1.6"/>
<path d="M295.3 43.3v31.7M318.8 43.3h6.3v31.7h-6.3zM318.8 40.1h17.5M321 58l1-1.7 .9 1.7M321 52.6l1-1.6 .9 1.6M321 47.2l1-1.7 .9 1.7M322 43.3v31.7M338.5 42.7l1 1.7 .9-1.7M338.5 48.1l1 1.7 .9-1.7M338.5 53.5l1 1.7 .9-1.7M338.5 58.9l1 1.7 .9-1.7M188.5 74.2l.9-1.7 1 1.7"/>
<path d="M188.5 68.7l.9-1.6 1 1.6M188.5 63.4l.9-1.7 1 1.7M205.9 60.3l1 1.6 .9-1.6M205.9 65.7l1 1.6 .9-1.6M205.9 71.1l1 1.6 .9-1.6M232.6 74.2l1-1.7 .9 1.7M232.6 68.7l1-1.6 .9 1.6M232.6 63.4l1-1.7 .9 1.7M250.1 60.3l1 1.6 .9-1.6M250.1 65.7l1 1.6 .9-1.6M250.1 71.1l1 1.6 .9-1.6M276.8 74.2l1-1.7 .9 1.7"/>
<path d="M276.8 68.7l1-1.6 .9 1.6M276.8 63.4l1-1.7 .9 1.7M294.3 60.3l1 1.6 .9-1.6M294.3 65.7l1 1.6 .9-1.6M294.3 71.1l1 1.6 .9-1.6M321 74.2l1-1.7 .9 1.7M321 68.7l1-1.6 .9 1.6M321 63.4l1-1.7 .9 1.7M338.5 64.3l1 1.6 .9-1.6M338.5 69.7l1 1.6 .9-1.6M186.3 108.5h6.3v31.8h-6.3zM188.5 109.4l1 1.6 .9-1.6"/>
<path d="M188.5 114.8l1 1.6 .9-1.6M189.5 108.5v129.2M203.8 108.5h6.4v31.8h-6.4zM206.1 117.8l.9-1.6 1 1.6M206.1 112.5l.9-1.7 1 1.7M207 108.5v129.2M230.5 108.5h6.3v31.8h-6.3zM232.7 109.4l1 1.6 .9-1.6M232.7 114.8l1 1.6 .9-1.6M233.7 108.5v127M248 108.5h6.4v31.8h-6.4zM250.2 117.8l1-1.6 .9 1.6"/>
<path d="M250.2 112.5l1-1.7 .9 1.7M251.2 108.5v127M274.7 108.5h6.3v29.5h-6.3zM276.9 109.4l1 1.6 .9-1.6M276.9 114.8l1 1.6 .9-1.6M277.9 108.5v29.5M292.2 108.5h6.4v29.9h-6.4zM294.4 116.5l1-1.7 .9 1.7M294.4 111.1l1-1.6 .9 1.6M295.4 108.5v29.9M188.5 120.1l1 1.7 .9-1.7M188.5 125.5l1 1.7 .9-1.7"/>
<path d="M188.5 130.9l1 1.7 .9-1.7M188.5 136.3l1 1.7 .9-1.7M206.1 139.4l.9-1.7 1 1.7M206.1 134l.9-1.6 1 1.6M206.1 128.6l.9-1.6 1 1.6M206.1 123.2l.9-1.6 1 1.6M232.7 120.1l1 1.7 .9-1.7M232.7 125.5l1 1.7 .9-1.7M232.7 130.9l1 1.7 .9-1.7M232.7 136.3l1 1.7 .9-1.7M250.2 139.4l1-1.7 .9 1.7M250.2 134l1-1.6 .9 1.6"/>
<path d="M250.2 128.6l1-1.6 .9 1.6M250.2 123.2l1-1.6 .9 1.6M276.9 120.1l1 1.7 .9-1.7M276.9 125.5l1 1.7 .9-1.7M276.9 130.9l1 1.7 .9-1.7M276.9 136.3l1 1.7M278.8 136.3l-.9 1.7M294.4 138l1-1.6 .9 1.6M294.4 132.7l1-1.7 .9 1.7M294.4 127.3l1-1.7 .9 1.7M294.4 121.9l1-1.6 .9 1.6M186.3 140.3h6.3v31.7h-6.3z"/>
<path d="M188.5 141.1l1 1.7 .9-1.7M188.5 146.5l1 1.7 .9-1.7M188.5 151.9l1 1.7 .9-1.7M188.5 157.3l1 1.6 .9-1.6M203.8 140.3h6.4v31.7h-6.4zM206.1 155l.9-1.6 1 1.6M206.1 149.6l.9-1.7 1 1.7M206.1 144.2l.9-1.6 1 1.6M230.5 140.3h6.3v31.7h-6.3zM232.7 141.1l1 1.7 .9-1.7M232.7 146.5l1 1.7 .9-1.7M232.7 151.9l1 1.7 .9-1.7"/>
<path d="M232.7 157.3l1 1.6 .9-1.6M248 140.3h6.4v31.7h-6.4zM250.2 155l1-1.6 .9 1.6M250.2 149.6l1-1.7 .9 1.7M250.2 144.2l1-1.6 .9 1.6M186.3 172h6.3v31.8h-6.3zM188.5 162.7l1 1.6 .9-1.6M188.5 168l1 1.7 .9-1.7M188.5 172.9l1 1.6 .9-1.6M188.5 178.3l1 1.6 .9-1.6M203.8 172h6.4v31.8h-6.4zM206.1 171.1l.9-1.6 1 1.6"/>
<path d="M206.1 165.8l.9-1.7 1 1.7M206.1 160.4l.9-1.7 1 1.7M206.1 176l.9-1.7 1 1.7M230.5 172h6.3v31.8h-6.3zM232.7 162.7l1 1.6 .9-1.6M232.7 168l1 1.7 .9-1.7M232.7 172.9l1 1.6 .9-1.6M232.7 178.3l1 1.6 .9-1.6M248 172h6.4v31.8h-6.4zM250.2 171.1l1-1.6 .9 1.6M250.2 165.8l1-1.7 .9 1.7M250.2 160.4l1-1.7 .9 1.7"/>
<path d="M250.2 176l1-1.7 .9 1.7M188.5 183.7l1 1.6 .9-1.6M188.5 189l1 1.7 .9-1.7M188.5 194.4l1 1.7 .9-1.7M188.5 199.8l1 1.7 .9-1.7M206.1 197.5l.9-1.6 1 1.6M206.1 192.1l.9-1.6 1 1.6M206.1 186.8l.9-1.7 1 1.7M206.1 181.3l.9-1.6 1 1.6M232.7 183.7l1 1.6 .9-1.6M232.7 189l1 1.7 .9-1.7M232.7 194.4l1 1.7 .9-1.7"/>
<path d="M232.7 199.8l1 1.7 .9-1.7M250.2 197.5l1-1.6 .9 1.6M250.2 192.1l1-1.6 .9 1.6M250.2 186.8l1-1.7 .9 1.7M250.2 181.3l1-1.6 .9 1.6M186.3 203.8h6.3v31.7h-6.3zM188.5 204.6l1 1.7 .9-1.7M188.5 210l1 1.7 .9-1.7M188.5 215.4l1 1.7 .9-1.7M203.8 203.8h6.4v31.7h-6.4zM206.1 202.9l.9-1.6 1 1.6M206.1 218.5l.9-1.6 1 1.6"/>
<path d="M206.1 213.1l.9-1.7 1 1.7M206.1 207.7l.9-1.6 1 1.6M230.5 203.8h6.3v31.7h-6.3zM232.7 204.6l1 1.7 .9-1.7M232.7 210l1 1.7 .9-1.7M232.7 215.4l1 1.7 .9-1.7M248 203.8h6.4v31.7h-6.4zM250.2 202.9l1-1.6 .9 1.6M250.2 218.5l1-1.6 .9 1.6M250.2 213.1l1-1.7 .9 1.7M250.2 207.7l1-1.6 .9 1.6M186.3 237.7v-2.2h6.3v2.2"/>
<path d="M188.5 220.8l1 1.6 .9-1.6M188.5 226.2l1 1.6 .9-1.6M188.5 231.6l1 1.6 .9-1.6M188.5 236.4l.8 1.3M190.4 236.4l-.7 1.3M203.8 237.7v-2.2h6.4v2.2M206.1 234.7l.9-1.7 1 1.7M206.1 229.3l.9-1.7 1 1.7M206.1 223.9l.9-1.7 1 1.7M232.7 220.8l1 1.6 .9-1.6M232.7 226.2l1 1.6 .9-1.6M232.7 231.6l1 1.6 .9-1.6"/>
<path d="M250.2 234.7l1-1.7 .9 1.7M250.2 229.3l1-1.7 .9 1.7M250.2 223.9l1-1.7 .9 1.7"/>
</g>
<!-- layer: Camino AGV -->
<path d="M186.1 84.9v13.7M210.3 84.9v13.7M230.3 84.9v13.7M254.5 84.9v13.7M274.5 84.9v13.7M298.7 84.9v13.7M318.7 84.9v6.9M342.9 84.9v6.9h-170.4M214.3 271.7h19.2" fill="none" stroke="#00bfff" stroke-width=".19"/>
<!-- layer: RangeRobots -->
<path d="M183.4 140.3h29.5v31.7h-29.5zM215.1 149.2v15.3M214 160.2h2.3l-1.2 4.3z" fill="none" stroke="#f00" stroke-width=".19"/>
<!-- layer: Title Block -->
<g fill="none" stroke="#000" stroke-width=".19">
<path d="M5.4 18.4h408.3v219.3h-408.3zM5.4 18.4h408.3v261.5h-408.3zM106.9 237.7v42.2M155.1 237.7v42.2M212.1 237.7v42.2M264.8 237.7h69.7v8.8h-69.7zM264.8 237.7h69.7v42.2h-69.7zM334.5 237.7h79.2v42.2h-79.2zM334.5 237.7h79.2v17.5h-79.2zM54.2 258.8h210.6M264.8 246.5h69.7v8.7h-69.7zM264.8 255.2h69.7v8.7h-69.7z"/>
<path d="M368.8 255.2h44.9v24.7h-44.9zM5.4 279.9v-42.2h259.4v42.2h-210.6M5.4 279.9h259.4M264.8 263.9h69.7v8.7h-69.7z"/>
</g>
<!-- layer: Texto -->
<path d="M5.4 237.7h48.8v10.2h-48.8zM5.4 247.9h48.8v32h-48.8z" fill="none" stroke="#000" stroke-width=".19"/>
<g font-size="8">
<text x="5.7" y="244.5">Leyenda:</text>
<text x="265" y="244.5">Miembros:</text>
</g>
<g font-size="6">
<text x="338.5" y="243.9">Producción Flexible de</text>
<text x="338.8" y="251">Joyería Llaveros y Broches</text>
<text x="24.8" y="255">Robot</text>
<text x="265.2" y="252.6">Jorge Bachiller Cordero</text>
<text x="25.3" y="262.2">Articulado</text>
<text x="265" y="261.3">Luis Peñaranda del Mazo</text>
<text x="370.7" y="261.3">Asignatura de</text>
<text x="25.1" y="269.4">de 6 º de</text>
<text x="342.9" y="265">Escala:</text>
<text x="370.7" y="268.5">Automatización</text>
<text x="265" y="270.1">Darío Carnés Blasco</text>
<text x="342.8" y="273.7">1:4000</text>
<text x="370.1" y="275.6">Industrial</text>
<text x="24.9" y="276.5">Libertad</text>
</g>
<g font-size="3.4">
<text x="76.3" y="251.8">presencia</text>
<text x="76.4" y="247.8">Sensor de</text>
<text x="128.2" y="247.8">Sensor de</text>
<text x="128.3" y="251.8">Visión</text>
<text x="192" y="247.7">Brillométro</text>
<text x="239.5" y="247.7">Radio</text>
<text x="239.5" y="251.8">Efectivo de</text>
<text x="76.2" y="255.8">Inductivo</text>
<text x="128.3" y="255.8">Artificial</text>
<text x="239.5" y="255.8">los Robots</text>
<text x="76.4" y="267">Sensor de</text>
<text x="128.1" y="266.9">Báscula</text>
<text x="192.1" y="267">Cilindro de</text>
<text x="239.6" y="266.9">Trayectorias</text>
<text x="76.3" y="271">Barrera,</text>
<text x="76.3" y="275">Láser</text>
<text x="192" y="275.1">Efecto</text>
<text x="192.1" y="271">Simple</text>
<text x="239.7" y="271">AGV</text>
</g>
<g font-size="2.7" fill="#767676">
<text x="176.8" y="21.1">Prensado</text>
<text x="221" y="21.1">Mecanizado</text>
<text x="265.2" y="21.1">Forjado y Soldado</text>
<text x="309.4" y="21.1">Inspección</text>
<text x="61.7" y="57.9">Almacenes</text>
<text x="179.6" y="97">Acabado</text>
<text x="223" y="96.9">Bañado</text>
<text x="267.2" y="97">Montaje</text>
</g>
<g font-size="1.8">
<text x="186" y="25.6">Prensa</text>
<text x="230.2" y="25.6">CNC</text>
<text x="274.4" y="25.6">Forja</text>
<text x="287" y="25.6">Soldadora</text>
<text x="180.5" y="78.9">Descarga</text>
<text x="204.8" y="78.9">Carga</text>
<text x="224.6" y="78.9">Descarga</text>
<text x="248.9" y="78.9">Carga</text>
<text x="268.8" y="78.9">Descarga</text>
<text x="293.1" y="78.9">Carga</text>
<text x="313" y="78.9">Descarga</text>
<text x="337.3" y="78.9">Carga</text>
<text x="180.5" y="100.4">Descarga</text>
<text x="204.8" y="100.4">Carga</text>
<text x="224.6" y="100.4">Descarga</text>
<text x="248.9" y="100.4">Carga</text>
<text x="268.8" y="100.4">Descarga</text>
<text x="293.1" y="100.4">Carga</text>
<text x="282.1" y="127.5">Empaquetadora</text>
<text x="193.5" y="143.7">Pulidora</text>
<text x="236.7" y="146">Estación Electrólisis</text>
<text x="284" y="146">Engastadoras</text>
</g>
<g font-size="1.8" fill="#f00">
<text x="182.4" y="130.8">Bloque de 2 pulidoras y un robot.</text>
<text x="182.4" y="137.3">ultima con una sola pulidora.</text>
<text x="182.5" y="133">Son necesarias 31 pulidoras por lo que</text>
<text x="182.5" y="135.2">se repite este bloque 15 veces y una</text>
<text x="213.6" y="148.7">x15,5</text>
</g>
<g font-size="1.4">
<text x="129.8" y="55">Estaciones de</text>
<text x="129.8" y="56.6">mantenimiento</text>
<text x="130.2" y="58.3">de AGVs</text>
<text x="61" y="62.7">Tiras</text>
<text x="79" y="62.3">Esmeraldas</text>
<text x="90.5" y="65.9">Palets</text>
<text x="108.3" y="65.7">Cartón y Cajas</text>
<text x="147.5" y="60.4">Estaciones de Carga de AGVs</text>
<text x="61.8" y="76.9">Planchas</text>
<text x="79.4" y="77.2">Rubís</text>
<text x="91.2" y="76.8">Productos</text>
<text x="108.6" y="76.8">Productos</text>
<text x="91.3" y="78.4">defectuosos</text>
<text x="108.6" y="78.5">Completados</text>
<text x="79.4" y="90">Zafiros</text>
<text x="147.6" y="100">Lanzadera</text>
<text x="128.9" y="108.7">Buffer</text>
<text x="147.6" y="117.9">Lanzadera</text>
<text x="86.5" y="127.5">Transelevador</text>
</g>
<g font-size="1.1" fill="#37dd00">
<text x="242.7" y="136.6">Ni</text>
<text x="245" y="133">Au</text>
<text x="242.5" y="153.8">Ni</text>
<text x="244.7" y="150.2">Au</text>
<text x="244.7" y="159.2">Au</text>
<text x="242.5" y="162.8">Ni</text>
<text x="244.5" y="176.4">Au</text>
<text x="242.2" y="180">Ni</text>
<text x="244.5" y="185.4">Au</text>
<text x="242.2" y="189.1">Ni</text>
<text x="244.2" y="202.6">Au</text>
<text x="242" y="206.3">Ni</text>
<text x="242" y="215.3">Ni</text>
<text x="244.2" y="211.7">Au</text>
<text x="241.7" y="232.5">Ni</text>
<text x="243.9" y="228.8">Au</text>
</g>
</svg>
